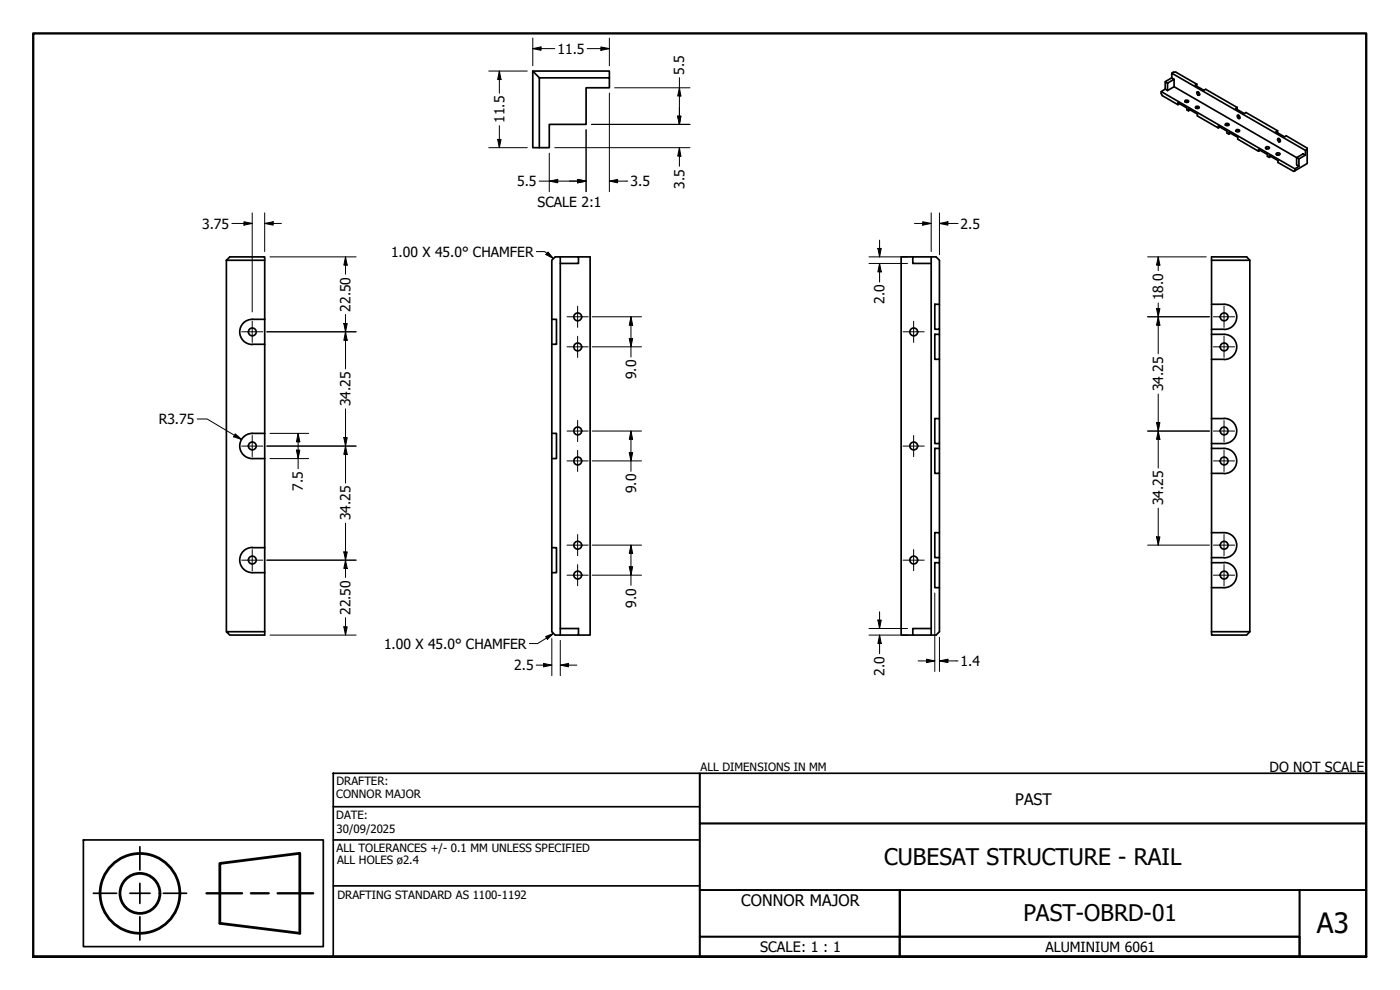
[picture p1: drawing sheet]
<svg xmlns="http://www.w3.org/2000/svg" width="420mm" height="297mm" viewBox="0 0 420 297" stroke-linecap="round" stroke-linejoin="round" font-family="sans-serif">
<!-- layer: Visible (ANSI) -->
<g fill="none" stroke="#000" stroke-width=".51">
<path d="M159.9 21.3l2 2.1M161.9 23.4h21v2.9h-7v11h-11.1v7h-2.9zM182.9 23.4v-2.1h-23v23h2M348.5 27.5l.3 1.2 4.7 2.7M349.7 26.7l-1.2 .8 40.1 23.2M349.7 24.5v2.2l.7 .5M350.4 24.9l2-1.1-.7-.4-2 1.1 .7 .4v2.3M351.7 23.4v-1.4l40.1 23.1M351.7 22l.5-.4h.7l6.3 3.7M352.4 26l36.7 21.3v2.2l.7 .4v-2.2M352.4 23.8v2.2l-2 1.2M354 31.1l-.5 .3v-.6l2.7 1.6v.5l.5 .4"/>
<path d="M355.6 30.3l.5-.3 .6 .4a.61 .61 0 0 1-.6 .3 .61 .61 0 0 1-.5-.4zM355.7 30.6h.9M357.2 32.9l-.5 .4v-.6l2.6 1.5v.6l6.3 3.6M358.8 32.1l.5-.2 .6 .3a.61 .61 0 0 1-.6 .4 .61 .61 0 0 1-.5-.5zM358.9 32.4h.9M359.2 25.3l-.6 .3 2.7 1.5 .5-.3 9.5 5.4M359.2 25.3v.5M359.3 27.5l.6 .4 .1 .3-.1 .4a.71 .71 0 0 1-.6-1.1zM359.6 27.5v.4l.4 .5M366.1 38.1l-.5 .3v-.6l2.6 1.6v.5l.6 .3M367.7 37.3l.5-.3 .7 .4a.72 .72 0 0 1-1.2 .1zM367.8 37.6h.9"/>
<path d="M369.3 39.9l-.5 .3v-.5l2.7 1.5v.6l6.2 3.6M371 39.4h.9M371.1 38.9h.6l.3 .3a.61 .61 0 0 1-.6 .4 .61 .61 0 0 1-.5-.5zM371.3 32.2l-.5 .4 2.6 1.5 .6-.3 9.4 5.4M371.3 32.2v.6M371.4 34.5a.64 .64 0 0 1 .6 .4 .64 .64 0 0 1-.1 .7l-.4-.2zM371.7 34.5l.4 .9M383.4 39.2l-.5 .3 2.6 1.6 .5-.3 6.3 3.6v4.7l-3.7 2.1M383.4 39.2v.6M378.2 45.1l-.5 .3v-.6l2.7 1.5v.6l.5 .3M379.8 44.2l.6-.2 .6 .4-.8 .3zM379.9 44.6h.9"/>
<path d="M381.4 46.9l-.5 .3v-.5l2.6 1.5v.6l4.7 2.6 .4-.2M383 46.1l.5-.3 .7 .4a.66 .66 0 0 1-.7 .4 .66 .66 0 0 1-.5-.5zM383.1 46.4h.9M383.5 41.6a.67 .67 0 0 1 .7 .9l-.2 .1-.4-.3zM383.8 41.6l.4 .7M388.6 50.7v.5M389.1 47.3l2-1.1 .7 .3-2 1.2zM389.8 49.9l-1.2 .8M391.8 45.1v1.4M392.3 44.8l-.5 .3M67.9 78.1l1.1-1h10.4v1M67.9 78.1h11.5"/>
<path d="M67.9 78.1v111.4M79.4 78.1v112.4h-10.4l-1.1-1h11.5M168.1 77.1h5.5v1.9h-5.5M168.1 77.1h-1.5l-1 1v111.4l1 1h1.5M168.1 77.1v113.4M173.6 77.1h3.5v113.4h-3.5M273.9 77.1h-3.5v113.4h3.5M279.5 77.1h-5.6v1.9h5.6M363.6 78.1h11.5M79.4 95.8h-3.7a3.8 3.8 0 0 0-3.8 3.8 3.8 3.8 0 0 0 3.8 3.8M165.6 95.8h1.4v7.5h-1.4M280.5 91.3h1.4v7.5h-1.4z"/>
<path d="M281.9 91.3v-13.2l-1-1h-1.4v113.4M281.9 98.8v1.5M363.6 98.8h3.7M363.6 91.3h3.7M367.4 91.3a3.8 3.8 0 0 1 3.8 3.8 3.8 3.8 0 0 1-3.8 3.8M75.7 103.3h3.7M280.5 100.3h1.4v7.5h-1.4zM281.9 107.8v17.8M363.6 107.8h3.7M363.6 100.3h3.7M367.4 100.3a3.8 3.8 0 0 1 3.8 3.8 3.8 3.8 0 0 1-3.8 3.8M79.4 130h-3.7a3.8 3.8 0 0 0-3.8 3.8 3.8 3.8 0 0 0 3.8 3.8h3.7"/>
<path d="M165.6 130h1.4v7.6h-1.4M280.5 134.5h1.4v7.5h-1.4zM280.5 125.6h1.4v7.5h-1.4zM281.9 133.1v1.4M363.6 134.5h3.7M363.6 133.1h3.7M363.6 125.6h3.7M367.4 134.5a3.8 3.8 0 0 1 3.8 3.8 3.8 3.8 0 0 1-3.8 3.8M367.4 125.5a3.8 3.8 0 0 1 3.8 3.8 3.8 3.8 0 0 1-3.8 3.8M280.5 159.8h1.4v7.5h-1.4zM281.9 142v17.8M363.6 142h3.7"/>
<path d="M363.6 159.8h3.7M367.4 159.8a3.8 3.8 0 0 1 3.8 3.8 3.8 3.8 0 0 1-3.8 3.8M75.7 164.3h3.7M75.7 164.3a3.8 3.8 0 0 0-3.8 3.7 3.8 3.8 0 0 0 3.8 3.8h3.7M165.6 164.3h1.4v7.5h-1.4M280.5 168.8h1.4v7.5h-1.4zM281.9 176.3v13.2l-1 1h-1.4M281.9 167.3v1.5M363.6 167.3h3.7M363.6 176.3h3.7M363.6 168.8h3.7M367.4 168.8a3.8 3.8 0 0 1 3.8 3.7 3.8 3.8 0 0 1-3.8 3.8"/>
<path d="M168.1 188.6h5.5v1.9h-5.5M279.5 188.6h-5.6v1.9h5.6M363.6 189.5v1h10.5l1-1M363.6 189.5v-112.4h10.5l1 1v111.4M363.6 189.5h11.5"/>
<circle cx="75.7" cy="99.6" r="1.17"/>
<circle cx="173.4" cy="95.1" r="1.17"/>
<circle cx="274.2" cy="99.6" r="1.17"/>
<circle cx="367.4" cy="95.1" r="1.17"/>
<circle cx="173.4" cy="104.1" r="1.17"/>
<circle cx="367.4" cy="104.1" r="1.17"/>
<circle cx="75.7" cy="133.8" r="1.17"/>
<circle cx="173.4" cy="129.3" r="1.17"/>
<circle cx="173.4" cy="138.3" r="1.17"/>
<circle cx="274.2" cy="133.8" r="1.17"/>
<circle cx="367.4" cy="129.3" r="1.17"/>
<circle cx="367.4" cy="138.3" r="1.17"/>
<circle cx="75.7" cy="168" r="1.17"/>
<circle cx="173.4" cy="172.5" r="1.17"/>
<circle cx="173.4" cy="163.6" r="1.17"/>
<circle cx="274.2" cy="168" r="1.17"/>
<circle cx="367.4" cy="172.5" r="1.17"/>
<circle cx="367.4" cy="163.6" r="1.17"/>
</g>
<!-- layer: Border (ANSI) -->
<path d="M10 287.1v-277.1h400v277.1h-400h400" fill="none" stroke="#000" stroke-width=".7"/>
<!-- layer: Title (ANSI) -->
<g fill="none" stroke="#000" stroke-width=".51">
<path d="M100 232h110v55.1h-110zM210 232h200v15.1h-200zM25 252h72v32h-72zM42 254v7M100 252h110M100 242h110M210 247.1h200v20h-200zM28 268h7M42 265v3h-3M42 275.1v7M45 268h-3v3.1M49 268h7"/>
<path d="M100 265.8h110M210 267.1v13.9h60v-13.9h120v13.9h-120v-13.9zM390 267.1h20v20h-20zM210 281h60v6.1h-60zM270 281h120v6.1h-120z"/>
</g>
<path d="M62 268h10.6M75.3 268h5.3M83.3 268h10.7" fill="none" stroke="#000" stroke-width=".7"/>
<g fill="none" stroke="#000" stroke-width=".83">
<path d="M66 259.1l24-3.1v24l-24-3z"/>
<circle cx="42" cy="268.1" r="12"/>
<circle cx="42" cy="268.1" r="6"/>
</g>
<!-- layer: Dimension (ANSI) -->
<g fill="none" stroke="#000" stroke-width=".3">
<path d="M159.9 14.6l2.5-.5v1zM159.9 14.6h6.6M159.9 11.4v8.3M176.2 14.6h6.7M180.3 14.1l2.6 .5-2.6 .5zM182.9 11.4v8.3M146.7 21.3h11.5M149.9 21.3l.5 2.6h-1zM149.9 21.3v6.7M149.9 37.7v6.6M175.9 38.9v18.6M177.5 37.3h29.6"/>
<path d="M182.9 27.9v29.6M184.5 26.3h22.6M203.4 34.8h.9l-.4 2.5zM203.9 26.3l.4 2.5h-.9zM203.9 23.3v14M146.7 44.3h11.5M149.4 41.8h1l-.5 2.5zM161.8 54.3h14.1M164.8 54.3l2.6-.5v1zM164.8 46v11.5M166.5 44.3h40.6M173.4 53.8l2.5 .5-2.5 .5z"/>
<path d="M182.9 54.3l2.5-.5v1zM182.9 54.3h5.5M203.9 44.3l.4 2.5h-.9zM203.9 44.3v5.6M69.6 67h6.1M73.2 66.5l2.5 .5-2.5 .5zM75.7 63.9v29.7M79.4 67l2.6-.5v1zM79.4 67h5.1M79.4 63.9v11.6M81 77.1h25.9M103.7 77.1l.5 2.5h-1z"/>
<path d="M103.7 77.1v5.2M260.8 77.1h11.6M260.8 79h11.6M263.5 74.5h1l-.5 2.6zM264 79l.5 2.6h-1zM264 72.1v5M264 79v5.6M274.4 67h5.1M276.9 66.5l2.6 .5-2.6 .5zM279.5 63.9v11.6M281.9 67l2.6-.5v1zM281.9 67h5.6"/>
<path d="M281.9 63.9v12.5M344.4 77.1h17.6M347.6 77.1l.5 2.5h-1zM347.6 77.1v4.1M80.1 99.6h26.8M103.2 97.1h1l-.5 2.5zM103.7 99.6l.5 2.5h-1zM103.7 94.3v16.4M177.7 95h14.8M189.4 95l.5 2.6h-1.1zM189.4 95v12.1M344.4 95h18.6"/>
<path d="M347.1 92.6h1l-.5 2.4zM347.6 95l.5 2.6h-1zM347.6 90.9v15.3M177.7 104.1h14.8M188.8 101.6h1.1l-.5 2.5zM347.6 118.2v22.2M59.2 125.7h3l10.3 6.2M70.6 130.2l1.9 1.7-2.4-.9zM80.1 133.8h26.8M81 137.6h11.6M81 130h11.6M89 135.1h1l-.5 2.5z"/>
<path d="M89.5 130l.5 2.6h-1zM89.5 130v10.6M103.2 131.3h1l-.5 2.5zM103.7 133.8l.5 2.5h-1zM103.7 122.7v22.3M177.7 129.3h14.8M177.7 138.3h14.8M188.8 135.8h1.1l-.5 2.5zM189.4 129.3l.5 2.5h-1.1zM189.4 129.3v12.1M344.4 129.3h18.6M347.1 126.8h1l-.5 2.5z"/>
<path d="M347.6 129.3l.5 2.5h-1zM103.7 157v16.3M347.6 152.4v11.2M80.1 168.1h26.8M103.2 165.6h1l-.5 2.5zM103.7 168.1l.5 2.4h-1zM177.7 172.6h14.8M177.7 163.6h14.8M188.8 170h1.1l-.5 2.6zM189.4 163.6l.5 2.4h-1.1zM189.4 163.6v12M280.5 177.9v23.6"/>
<path d="M344.4 163.6h18.6M347.1 161.1h1l-.5 2.5zM81 190.5h25.9M103.2 188.1h1l-.5 2.4zM103.7 185.3v5.2M160.9 199.6h4.7M163.1 199.1l2.5 .5-2.5 .5zM165.6 191.6v11.1M168.1 199.6l2.5-.5v1zM168.1 199.6h5M168.1 192.1v10.6M260.8 190.5h11.6"/>
<path d="M260.8 188.6h11.6M263.5 186h1l-.5 2.6zM264 190.5l.5 2.6h-1zM264 183.6v5M264 190.5v5.6M275.5 198.3h5M278.1 197.8l2.4 .5-2.4 .5zM281.9 198.3l2.6-.5v1zM281.9 191.2v10.3M281.9 198.3h5.6"/>
</g>
<g fill="#000">
<path d="M159.9 14.6l2.5-.5v1zM180.3 14.1l2.6 .5-2.6 .5zM149.9 21.3l.5 2.6h-1zM203.4 34.8h.9l-.4 2.5zM203.9 26.3l.4 2.5h-.9zM149.4 41.8h1l-.5 2.5zM164.8 54.3l2.6-.5v1zM173.4 53.8l2.5 .5-2.5 .5zM182.9 54.3l2.5-.5v1zM203.9 44.3l.4 2.5h-.9zM73.2 66.5l2.5 .5-2.5 .5zM79.4 67l2.6-.5v1z"/>
<path d="M103.7 77.1l.5 2.5h-1zM263.5 74.5h1l-.5 2.6zM276.9 66.5l2.6 .5-2.6 .5zM281.9 67l2.6-.5v1zM347.6 77.1l.5 2.5h-1zM103.2 97.1h1l-.5 2.5zM189.4 95l.5 2.6h-1.1zM264 79l.5 2.6h-1zM347.1 92.6h1l-.5 2.4zM347.6 95l.5 2.6h-1zM103.7 99.6l.5 2.5h-1zM188.8 101.6h1.1l-.5 2.5z"/>
<path d="M70.6 130.2l1.9 1.7-2.4-.9zM89 135.1h1l-.5 2.5zM89.5 130l.5 2.6h-1zM103.2 131.3h1l-.5 2.5zM103.7 133.8l.5 2.5h-1zM188.8 135.8h1.1l-.5 2.5zM189.4 129.3l.5 2.5h-1.1zM347.1 126.8h1l-.5 2.5zM347.6 129.3l.5 2.5h-1zM103.2 165.6h1l-.5 2.5zM103.7 168.1l.5 2.4h-1zM188.8 170h1.1l-.5 2.6z"/>
<path d="M189.4 163.6l.5 2.4h-1.1zM347.1 161.1h1l-.5 2.5zM103.2 188.1h1l-.5 2.4zM168.1 199.6l2.5-.5v1zM263.5 186h1l-.5 2.6zM264 190.5l.5 2.6h-1zM278.1 197.8l2.4 .5-2.4 .5zM281.9 198.3l2.6-.5v1zM163.1 199.1l2.5 .5-2.5 .5z"/>
</g>
<!-- layer: Symbol (ANSI) -->
<path d="M161 75.5h2.4l2.7 2.1M164.5 75.6l1.6 2-2.3-1.2zM163.8 191l2.3-1-1.8 1.8zM166.1 190l-4.7 3.1h-2.5" fill="none" stroke="#000" stroke-width=".3"/>
<path d="M164.5 75.6l1.6 2-2.3-1.2zM163.8 191l2.3-1-1.8 1.8z" fill="#000"/>
<!-- layer: Center Mark (ANSI) -->
<g fill="none" stroke="#000" stroke-width=".3">
<path d="M72.5 99.6h6.4M75.7 96.4v6.3M170.2 95h6.3M173.4 91.9v6.3M271 99.6h6.4M274.2 96.4v6.3M364.2 95h6.3M367.3 91.9v6.3M170.2 104.1h6.3M173.4 100.9v6.3M364.2 104.1h6.3M367.3 100.9v6.3"/>
<path d="M72.5 133.8h6.4M75.7 130.7v6.3M170.2 138.3h6.3M170.2 129.3h6.3M173.4 135.1v6.4M173.4 126.2v6.3M271 133.8h6.4M274.2 130.7v6.3M364.2 138.3h6.3M364.2 129.3h6.3M367.3 135.1v6.4M367.3 126.2v6.3"/>
<path d="M72.5 168.1h6.4M75.7 164.9v6.3M170.2 172.6h6.3M170.2 163.6h6.3M173.4 169.4v6.4M173.4 160.4v6.3M271 168.1h6.4M274.2 164.9v6.3M364.2 172.6h6.3M364.2 163.6h6.3M367.3 169.4v6.4M367.3 160.4v6.3"/>
</g>
<text font-size="8.4" x="395.2" y="280.1">A3</text>
<g font-size="6.9">
<text x="265.4" y="259.6">CUBESAT STRUCTURE - RAIL</text>
<text x="307.1" y="276.5">PAST-OBRD-01</text>
</g>
<g font-size="4.8">
<text x="304.7" y="241.5">PAST</text>
<text x="222.4" y="271.7">CONNOR MAJOR</text>
</g>
<text font-size="4.3" x="228.1" y="285.7">SCALE: 1 : 1</text>
<g font-size="4.2">
<text x="167.3" y="16.1">11.5</text>
<text x="205.4" y="22.5" transform="rotate(-90 205.4 22.5)">5.5</text>
<text x="151.4" y="36.9" transform="rotate(-90 151.4 36.9)">11.5</text>
<text x="155.2" y="55.8">5.5</text>
<text x="189.2" y="55.9">3.5</text>
<text x="205.4" y="56.6" transform="rotate(-90 205.4 56.6)">3.5</text>
<text x="161.4" y="62">SCALE 2:1</text>
<text x="60.6" y="68.6">3.75</text>
<text x="288.3" y="68.6">2.5</text>
<text x="117.3" y="77">1.00 X 45.0° CHAMFER</text>
<text x="105.2" y="93.5" transform="rotate(-90 105.2 93.5)">22.50</text>
<text x="265.5" y="91.3" transform="rotate(-90 265.5 91.3)">2.0</text>
<text x="349.1" y="90.2" transform="rotate(-90 349.1 90.2)">18.0</text>
<text x="190.9" y="113.8" transform="rotate(-90 190.9 113.8)">9.0</text>
<text x="349.1" y="117.4" transform="rotate(-90 349.1 117.4)">34.25</text>
<text x="105.2" y="121.9" transform="rotate(-90 105.2 121.9)">34.25</text>
<text x="47.6" y="127.2">R3.75</text>
<text x="90.9" y="147.2" transform="rotate(-90 90.9 147.2)">7.5</text>
<text x="190.9" y="148" transform="rotate(-90 190.9 148)">9.0</text>
<text x="349.1" y="151.6" transform="rotate(-90 349.1 151.6)">34.25</text>
<text x="105.2" y="156.1" transform="rotate(-90 105.2 156.1)">34.25</text>
<text x="105.2" y="184.5" transform="rotate(-90 105.2 184.5)">22.50</text>
<text x="190.9" y="182.3" transform="rotate(-90 190.9 182.3)">9.0</text>
<text x="115.3" y="194.6">1.00 X 45.0° CHAMFER</text>
<text x="154.3" y="201.1">2.5</text>
<text x="265.5" y="202.7" transform="rotate(-90 265.5 202.7)">2.0</text>
<text x="288.3" y="199.8">1.4</text>
<text x="381" y="231.5">DO NOT SCALE</text>
<text x="313.8" y="285.6">ALUMINIUM 6061</text>
</g>
<g font-size="3.4">
<text x="210.2" y="231.2">ALL DIMENSIONS IN MM</text>
<text x="100.9" y="239.5">CONNOR MAJOR</text>
<text x="101" y="235.4">DRAFTER:</text>
<text x="100.9" y="245.6">DATE:</text>
<text x="101" y="250">30/09/2025</text>
<text x="101" y="255.5">ALL TOLERANCES +/- 0.1 MM UNLESS SPECIFIED</text>
<text x="101.2" y="259.4">ALL HOLES ø2.4</text>
<text x="101.3" y="269.6">DRAFTING STANDARD AS 1100-1192</text>
</g>
</svg>
